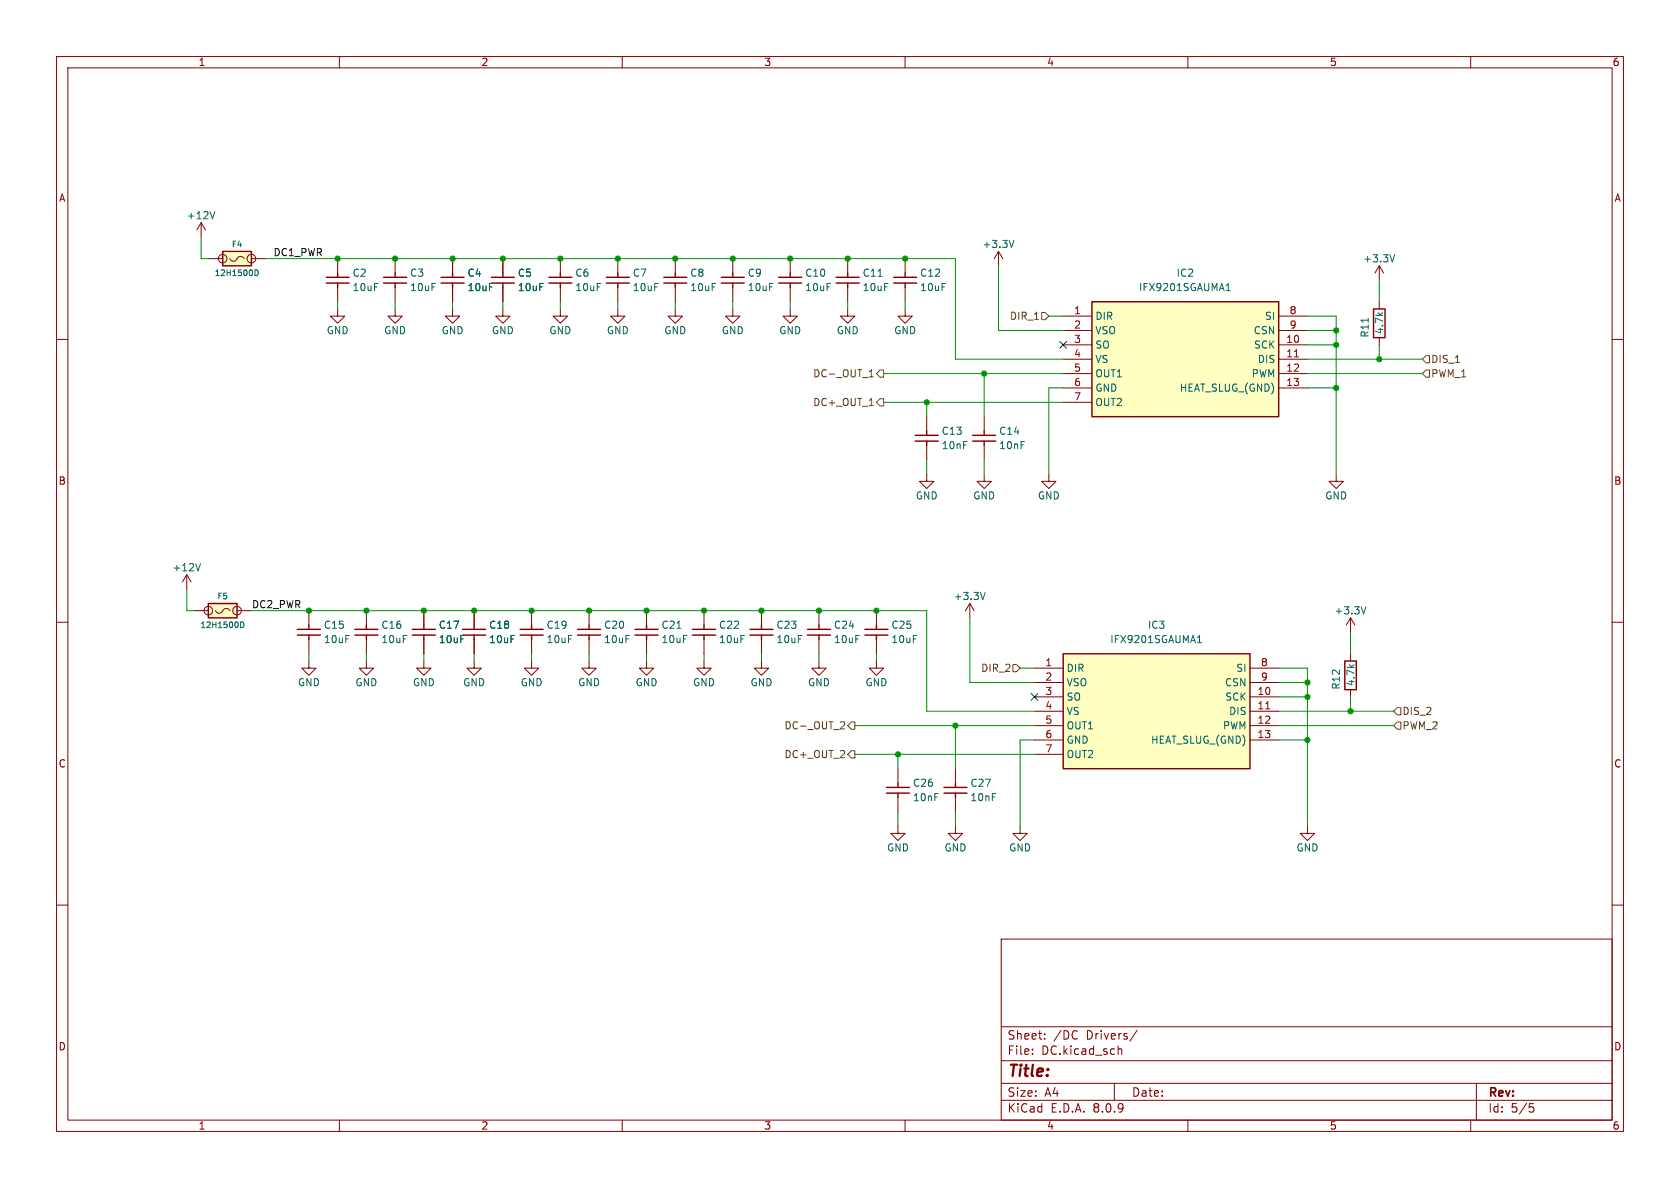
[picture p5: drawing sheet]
<svg xmlns="http://www.w3.org/2000/svg" width="297mm" height="210mm" viewBox="0 0 297 210" stroke-linecap="round" stroke-linejoin="round" font-family="sans-serif">
<g fill="none" stroke="#840000" stroke-width=".18">
<path d="M10 10h277v190h-277zM12 12h273v186h-273zM60 10v2M110 10v2M160 10v2M210 10v2M260 10v2M160 54.6v1.3h1.3l-1.3 1.3-1.3-1.3h1.3M160 45.7v2.6M160 50.8v2.5M10 60h2M285 60h2"/>
<path d="M163.8 83.8v1.3h1.3l-1.3 1.3-1.2-1.3h1.2M174 83.8v1.3h1.3l-1.3 1.3-1.3-1.3h1.3M185.4 83.8v1.3h1.3l-1.3 1.3-1.3-1.3h1.3M236.2 83.8v1.3h1.3l-1.3 1.3-1.3-1.3h1.3M10 110h2M54.6 116.8v1.3h1.3l-1.3 1.3-1.3-1.3h1.3M54.6 108v2.5M54.6 113v2.6M64.8 116.8v1.3h1.2l-1.2 1.3-1.3-1.3h1.3M64.8 108v2.5M64.8 113v2.6M74.9 116.8v1.3h1.3l-1.3 1.3-1.2-1.3h1.2"/>
<path d="M83.8 116.8v1.3h1.3l-1.3 1.3-1.3-1.3h1.3M83.8 108v2.5M83.8 113v2.6M285 110h2M10 160h2M177 166h108v32h-108zM285 160h2M60 198v2M110 198v2M160 198v2M177 194.5h108M177 191.5h108"/>
<path d="M177 187.5h108M177 181.5h108M182.5 186.3v.1M182.5 185.5v.1M184.7 183.6v.1M184.7 182.8v.1M197 191.5v3M197.7 184.9v1.5M197.7 185.5l.2-.1 .3 .1 .1 .9M201 182.1l-1.3 2M210 198v2M260 198v2"/>
<path d="M261 191.5v6.5M270.4 195.1h.7M270.5 195.7h.4l.3 .3-.2 .5-.5 .1"/>
</g>
<g fill="none" stroke="#840000" stroke-width=".25">
<path d="M158 50h4.1M158 49h4.1M160 48.3v.7M160 50v.8M52.6 112.3h4M52.6 111.3h4M54.6 110.5v.8M54.6 112.3v.7M62.7 112.3h4.1M62.7 111.3h4.1M64.8 110.5v.8M64.8 112.3v.7"/>
<path d="M81.8 112.3h4.1M81.8 111.3h4.1M83.8 110.5v.8M83.8 112.3v.7"/>
</g>
<path d="M36.8 106.7h5.1v2.5h-5.1z" fill="#ffffc2"/>
<g fill="none" stroke="#840000" stroke-width=".18">
<path d="M119.4 54.6v1.3h1.2l-1.2 1.3-1.3-1.3h1.3M119.4 45.7v2.6M119.4 50.8v2.5M129.5 54.6v1.3h1.3l-1.3 1.3-1.2-1.3h1.2M129.5 45.7v2.6M129.5 50.8v2.5M33 101.6l-.7 1.3M33 101.6v2.5M33 101.6l.8 1.3M34.3 108h2.5M38.1 108a.73 .73 0 0 0 .8 .4 .73 .73 0 0 0 .6-.6 .71 .71 0 0 1 1.1 .2M41.9 108h2.5"/>
<path d="M104.1 116.8v1.3h1.3l-1.3 1.3-1.2-1.3h1.2M104.1 108v2.5M104.1 113v2.6M114.3 116.8v1.3h1.3l-1.3 1.3-1.3-1.3h1.3M124.5 116.8v1.3h1.2l-1.2 1.3-1.3-1.3h1.3M124.5 108v2.5M124.5 113v2.6M134.6 116.8v1.3h1.3l-1.3 1.3-1.3-1.3h1.3M134.6 108v2.5M134.6 113v2.6M154.9 108v2.5M154.9 113v2.6"/>
<path d="M171.4 106.7l-.7 1.3M171.4 106.7v2.5M171.4 106.7l.8 1.3M158.7 135.9v2.5M168.9 135.9v2.5M158.7 146.1v1.2h1.3l-1.3 1.3-1.2-1.3h1.2M158.7 141v2.5M168.9 146.1v1.2h1.3l-1.3 1.3-1.3-1.3h1.3M168.9 141v2.5M180.3 146.1v1.2h1.3l-1.3 1.3-1.2-1.3h1.2"/>
<circle cx="36.8" cy="107.9" r=".76"/>
<circle cx="41.9" cy="107.9" r=".76"/>
</g>
<g fill="none" stroke="#840000" stroke-width=".25">
<path d="M117.3 50h4.1M117.3 49h4.1M119.4 48.3v.7M119.4 50v.8M127.5 50h4.1M127.5 49h4.1M129.5 48.3v.7M129.5 50v.8M36.8 106.7h5.1v2.5h-5.1zM102.1 112.3h4.1M102.1 111.3h4.1M104.1 110.5v.8"/>
<path d="M104.1 112.3v.7M122.4 112.3h4.1M122.4 111.3h4.1M124.5 110.5v.8M124.5 112.3v.7M132.6 112.3h4.1M132.6 111.3h4.1M134.6 110.5v.8M134.6 112.3v.7M152.9 112.3h4.1M152.9 111.3h4.1M154.9 110.5v.8"/>
<path d="M154.9 112.3v.7M156.7 139.2h4.1M158.7 138.4v.8M166.9 139.2h4M168.9 138.4v.8M156.7 140.2h4.1M158.7 140.2v.8M166.9 140.2h4M168.9 140.2v.8"/>
</g>
<path d="M35.4 99.6l-.4 1.3M42.5 109.9a.51 .51 0 0 1 .6 .5 .51 .51 0 0 1-.6 .6zM174.2 104.7l-.5 1.3" fill="none" stroke="#006464" stroke-width=".18"/>
<path d="M188 115.6h33v20.3h-33z" fill="#ffffc2"/>
<path d="M242.8 54.6h2.1v5.1h-2.1zM72.9 112.3h4.1M72.9 111.3h4.1M74.9 110.5v.8M74.9 112.3v.7M142.7 112.3h4.1M142.7 111.3h4.1M144.8 110.5v.8M144.8 112.3v.7M188 115.6h33v20.3h-33z" fill="none" stroke="#840000" stroke-width=".25"/>
<g fill="none" stroke="#840000" stroke-width=".18">
<path d="M243.8 47v2.5M243.8 53.3v1.3M243.8 59.7v1.3M243.8 47l-.7 1.3M243.8 47l.8 1.3M74.9 108v2.5M74.9 113v2.6M144.8 116.8v1.3h1.2l-1.2 1.3-1.3-1.3h1.3M144.8 108v2.5M144.8 113v2.6M154.9 116.8v1.3h1.3l-1.3 1.3-1.2-1.3h1.2M182.9 118.1h5.1"/>
<path d="M221 118.1h5.1M182.9 123.2h5.1M182.9 125.7h5.1M182.9 128.3h5.1M182.9 130.8h5.1M182.9 120.7h5.1M182.9 133.4h5.1M221 123.2h5.1M221 125.7h5.1M221 128.3h5.1M221 130.8h5.1M221 120.7h5.1"/>
</g>
<path d="M223.8 125.3h.7" fill="none" stroke="#a90000" stroke-width=".18"/>
<path d="M241.9 56.2v.8M246.6 45l-.5 1.3M211.7 113.6h.7M211.7 112.7l.4-.4v1.3" fill="none" stroke="#006464" stroke-width=".18"/>
<path d="M193 53.3h33.1v20.4h-33.1z" fill="#ffffc2"/>
<g fill="none" stroke="#840000" stroke-width=".25">
<path d="M78 50h4M78 49h4M80 48.3v.7M80 50v.8M86.9 50h4M86.9 49h4M88.9 48.3v.7M88.9 50v.8M97 50h4.1M97 49h4.1M99.1 48.3v.7M99.1 50v.8"/>
<path d="M147.8 50h4.1M147.8 49h4.1M149.9 48.3v.7M149.9 50v.8M193 53.3h33.1v20.4h-33.1zM112.3 112.3h4M112.3 111.3h4M114.3 110.5v.8M114.3 112.3v.7M237.7 116.8h2.1v5.1h-2.1z"/>
</g>
<g fill="none" stroke="#840000" stroke-width=".18">
<path d="M35.6 39.4l-.8 1.2M35.6 39.4v2.5M35.6 39.4l.7 1.2M80 45.7v2.6M80 50.8v2.5M88.9 54.6v1.3h1.3l-1.3 1.3-1.3-1.3h1.3M88.9 45.7v2.6M88.9 50.8v2.5M99.1 54.6v1.3h1.2l-1.2 1.3-1.3-1.3h1.3M99.1 45.7v2.6M99.1 50.8v2.5M149.9 45.7v2.6"/>
<path d="M149.9 50.8v2.5M176.5 44.5l-.7 1.2M176.5 44.5v2.5M176.5 44.5l.8 1.2M188 55.9h5M188 58.4h5M226.1 55.9h5M226.1 58.4h5M188 61h5M188 63.5h5M188 66h5M188 68.6h5"/>
<path d="M188 71.1h5M226.1 61h5M226.1 63.5h5M226.1 66h5M226.1 68.6h5M94 116.8v1.3h1.2l-1.2 1.3-1.3-1.3h1.3M114.3 108v2.5M114.3 113v2.6M238.8 109.2v2.6M238.8 115.6v1.2M238.8 109.2l-.8 1.3M238.8 109.2l.7 1.3"/>
<path d="M238.8 121.9v1.3M231.1 146.1v1.2h1.3l-1.3 1.3-1.2-1.3h1.2"/>
</g>
<path d="M228.8 63.1h.8" fill="none" stroke="#a90000" stroke-width=".18"/>
<path d="M38 37.4l-.4 1.3M155.2 48.8h.8M179.3 42.5l-.5 1.3M216.8 51.4h.7M216.8 50.5l.3-.4v1.3M119.7 111.1h.7M241.5 107.3l-.4 1.2" fill="none" stroke="#006464" stroke-width=".18"/>
<path d="M39.4 44.5h5v2.5h-5z" fill="#ffffc2"/>
<g fill="none" stroke="#840000" stroke-width=".18">
<path d="M36.8 45.7h2.6M40.6 45.7a.73 .73 0 0 0 .8 .5 .73 .73 0 0 0 .6-.7 .71 .71 0 0 1 1.2 .2M44.4 45.7h2.6M59.7 54.6v1.3h1.3l-1.3 1.3-1.3-1.3h1.3M59.7 45.7v2.6M59.7 50.8v2.5M69.8 54.6v1.3h1.3l-1.3 1.3-1.2-1.3h1.2M69.8 45.7v2.6M69.8 50.8v2.5M80 54.6v1.3h1.3l-1.3 1.3-1.3-1.3h1.3M80 45.7v2.6M80 50.8v2.5"/>
<path d="M88.9 45.7v2.6M88.9 50.8v2.5M109.2 54.6v1.3h1.3l-1.3 1.3-1.3-1.3h1.3M109.2 45.7v2.6M109.2 50.8v2.5M139.7 54.6v1.3h1.3l-1.3 1.3-1.3-1.3h1.3M139.7 45.7v2.6M139.7 50.8v2.5M149.9 54.6v1.3h1.2l-1.2 1.3-1.3-1.3h1.3M163.8 73.7v2.5M163.8 78.7v2.6M174 73.7v2.5"/>
<path d="M174 78.7v2.6M74.9 108v2.5M74.9 113v2.6M83.8 108v2.5M83.8 113v2.6M94 108v2.5M94 113v2.6"/>
<circle cx="39.4" cy="45.7" r=".76"/>
<circle cx="44.4" cy="45.7" r=".76"/>
</g>
<g fill="none" stroke="#840000" stroke-width=".25">
<path d="M39.4 44.5h5v2.5h-5zM57.7 50h4M57.7 49h4M59.7 48.3v.7M59.7 50v.8M67.8 50h4.1M67.8 49h4.1M69.8 48.3v.7M69.8 50v.8M107.2 50h4.1M107.2 49h4.1M109.2 48.3v.7"/>
<path d="M109.2 50v.8M137.7 50h4M137.7 49h4M139.7 48.3v.7M139.7 50v.8M161.8 78h4.1M161.8 77h4.1M163.8 76.2v.8M163.8 78v.7M172 78h4M172 77h4M174 76.2v.8"/>
<path d="M174 78v.7M91.9 112.3h4.1M91.9 111.3h4.1M94 110.5v.8M94 112.3v.7"/>
</g>
<path d="M45.1 47.7a.51 .51 0 0 1 .6 .5 .51 .51 0 0 1-.6 .5z" fill="none" stroke="#006464" stroke-width=".18"/>
<g fill="none" stroke="#725600" stroke-width=".18">
<path d="M184.1 55.2h.7l.6 .7-.6 .6h-.7zM153.7 71.7h.7M153.7 66.6h.7M153.7 65.7l.3-.4v1.3M154.9 71.1l.7-.6h.6v1.3h-.6zM154.9 66l.7-.6h.6v1.3h-.6zM252.1 62.9h.6v1.2h-.6l-.6-.6zM252.1 65.4h.6v1.3h-.6l-.6-.7zM179.1 117.5h.6l.6 .6-.6 .6h-.6zM148.8 127.6h.4l.1 .3-.8 .9h.8M150.5 127.6h.6v1.3h-.6l-.6-.6zM150.5 132.7h.6v1.3h-.6l-.6-.6z"/>
<path d="M247 125.1h.6v1.3h-.6l-.6-.7zM247 127.6h.6v1.3h-.6l-.6-.6z"/>
</g>
<g fill="none" stroke="#009600" stroke-width=".18">
<path d="M35.6 41.9v3.8h1.2M47 45.7h121.9v17.8h19.1M59.7 53.3v1.3M69.8 53.3v1.3M80 53.3v1.3M88.9 53.3v1.3M99.1 53.3v1.3M109.2 53.3v1.3M119.4 53.3v1.3M129.5 53.3v1.3M139.7 53.3v1.3M149.9 53.3v1.3"/>
<path d="M160 53.3v1.3M176.5 47v11.4h11.5M185.4 55.9h2.6M231.1 55.9h5.1v27.9M231.1 58.4h5.1M243.8 49.5v3.8M156.2 71.1h31.8M156.2 66h31.8M163.8 71.1v2.6M174 66v7.7M188 68.6h-2.6v15.2M231.1 66h20.4"/>
<path d="M231.1 68.6h5.1M231.1 63.5h20.4M231.1 61h5.1M243.8 61v2.5M163.8 81.3v2.5M174 81.3v2.5M33 104.1v3.9h1.3M44.4 108h119.4v17.7h19.1M54.6 115.6v1.2M64.8 115.6v1.2M74.9 115.6v1.2M83.8 115.6v1.2"/>
<path d="M94 115.6v1.2M104.1 115.6v1.2M114.3 115.6v1.2M124.5 115.6v1.2M134.6 115.6v1.2M144.8 115.6v1.2M154.9 115.6v1.2M171.4 109.2v11.5h11.5M180.3 118.1h2.6M226.1 118.1h5v28M238.8 111.8v3.8M151.1 128.3h31.8"/>
<path d="M151.1 133.4h31.8M158.7 133.4v2.5M168.9 128.3v7.6M182.9 130.8h-2.6v15.3M226.1 120.7h5M226.1 128.3h20.3M226.1 125.7h20.3M226.1 123.2h5M226.1 130.8h5M238.8 123.2v2.5M158.7 143.5v2.6M168.9 143.5v2.6"/>
</g>
<path d="M187.4 60.4l1.2 1.2M188.6 60.4l-1.2 1.2M182.3 122.6l1.2 1.2M183.5 122.6l-1.2 1.2" fill="none" stroke="#000084" stroke-width=".18"/>
<g fill="#009600" stroke="#009600" stroke-width=".18">
<circle cx="59.7" cy="45.7" r=".46"/>
<circle cx="69.8" cy="45.7" r=".46"/>
<circle cx="99.1" cy="45.7" r=".46"/>
<circle cx="80" cy="45.7" r=".46"/>
<circle cx="109.2" cy="45.7" r=".46"/>
<circle cx="119.4" cy="45.7" r=".46"/>
<circle cx="88.9" cy="45.7" r=".46"/>
<circle cx="139.7" cy="45.7" r=".46"/>
<circle cx="160" cy="45.7" r=".46"/>
<circle cx="149.9" cy="45.7" r=".46"/>
<circle cx="163.8" cy="71.1" r=".46"/>
<circle cx="129.5" cy="45.7" r=".46"/>
<circle cx="174" cy="66" r=".46"/>
<circle cx="243.8" cy="63.5" r=".46"/>
<circle cx="236.2" cy="68.6" r=".46"/>
<circle cx="236.2" cy="61" r=".46"/>
<circle cx="236.2" cy="58.4" r=".46"/>
<circle cx="144.8" cy="108" r=".46"/>
<circle cx="154.9" cy="108" r=".46"/>
<circle cx="168.9" cy="128.3" r=".46"/>
<circle cx="158.7" cy="133.4" r=".46"/>
<circle cx="134.6" cy="108" r=".46"/>
<circle cx="74.9" cy="108" r=".46"/>
<circle cx="83.8" cy="108" r=".46"/>
<circle cx="114.3" cy="108" r=".46"/>
<circle cx="124.5" cy="108" r=".46"/>
<circle cx="94" cy="108" r=".46"/>
<circle cx="54.6" cy="108" r=".46"/>
<circle cx="64.8" cy="108" r=".46"/>
<circle cx="104.1" cy="108" r=".46"/>
<circle cx="238.8" cy="125.7" r=".46"/>
<circle cx="231.1" cy="130.8" r=".46"/>
<circle cx="231.1" cy="120.7" r=".46"/>
<circle cx="231.1" cy="123.2" r=".46"/>
</g>
<text font-size="2.8" fill="#840000" x="178" y="190.9">Title:</text>
<g font-size="2.1" fill="#840000">
<text x="178" y="184">Sheet:</text>
<text x="186.2" y="184">/DC</text>
<text x="192.1" y="184">Drivers/</text>
<text x="178" y="186.7">File:</text>
<text x="184.1" y="186.7">DC.kicad_sch</text>
<text x="178" y="196.9">KiCad</text>
<text x="178" y="194.1">Size:</text>
<text x="184.7" y="194.1">A4</text>
<text x="185.7" y="196.9">E.D.A.</text>
<text x="193.3" y="196.9">8.0.9</text>
<text x="200" y="194.1">Date:</text>
<text x="263" y="194.3">Rev:</text>
<text x="263" y="196.9">Id:</text>
<text x="267.1" y="196.9">5/5</text>
</g>
<g font-size="1.8" fill="#840000">
<text x="35" y="11.9">1</text>
<text x="85" y="11.9">2</text>
<text x="135" y="11.9">3</text>
<text x="185" y="11.9">4</text>
<text x="235" y="11.9">5</text>
<text x="285" y="11.9">6</text>
<text x="10.3" y="35.9">A</text>
<text x="285.3" y="35.9">A</text>
<text x="10.3" y="85.9">B</text>
<text x="285.3" y="85.9">B</text>
<text x="10.3" y="135.9">C</text>
<text x="285.3" y="135.9">C</text>
<text x="10.3" y="185.9">D</text>
<text x="285.3" y="185.9">D</text>
<text x="35" y="199.9">1</text>
<text x="85" y="199.9">2</text>
<text x="135" y="199.9">3</text>
<text x="185" y="199.9">4</text>
<text x="235" y="199.9">5</text>
<text x="285" y="199.9">6</text>
</g>
<g font-size="1.8" fill="#006464">
<text x="32.9" y="39">+12V</text>
<text x="173.6" y="44">+3.3V</text>
<text x="240.9" y="46.6">+3.3V</text>
<text x="62.2" y="49.1">C2</text>
<text x="62.2" y="51.7">10uF</text>
<text x="72.4" y="49.1">C3</text>
<text x="72.4" y="51.7">10uF</text>
<text x="82.6" y="49.1">C4</text>
<text x="82.6" y="51.7">10uF</text>
<text x="91.4" y="49.1">C5</text>
<text x="91.4" y="51.7">10uF</text>
<text x="101.6" y="49.1">C6</text>
<text x="101.6" y="51.7">10uF</text>
<text x="111.8" y="49.1">C7</text>
<text x="111.8" y="51.7">10uF</text>
<text x="121.9" y="49.1">C8</text>
<text x="121.9" y="51.7">10uF</text>
<text x="132.1" y="49.1">C9</text>
<text x="132.1" y="51.7">10uF</text>
<text x="142.2" y="49.1">C10</text>
<text x="142.2" y="51.7">10uF</text>
<text x="152.4" y="49.1">C11</text>
<text x="152.4" y="51.7">10uF</text>
<text x="162.6" y="49.1">C12</text>
<text x="162.6" y="51.7">10uF</text>
<text x="201.3" y="51.7">IFX9201SGAUMA1</text>
<text x="207.9" y="49.1">IC2</text>
<text x="57.7" y="59.3">GND</text>
<text x="67.8" y="59.3">GND</text>
<text x="78" y="59.3">GND</text>
<text x="86.9" y="59.3">GND</text>
<text x="97" y="59.3">GND</text>
<text x="107.2" y="59.3">GND</text>
<text x="117.3" y="59.3">GND</text>
<text x="127.5" y="59.3">GND</text>
<text x="137.7" y="59.3">GND</text>
<text x="147.8" y="59.3">GND</text>
<text x="158" y="59.3">GND</text>
<text x="193.5" y="56.7">DIR</text>
<text x="193.5" y="59.3">VSO</text>
<text x="221.5" y="59.3">CSN</text>
<text x="223.5" y="56.7">SI</text>
<text x="242.2" y="59.8" transform="rotate(-90 242.2 59.8)">R11</text>
<text x="244.8" y="59.2" transform="rotate(-90 244.8 59.2)">4.7k</text>
<text x="193.5" y="61.8">SO</text>
<text x="193.5" y="64.4">VS</text>
<text x="221.6" y="61.8">SCK</text>
<text x="222.3" y="64.4">DIS</text>
<text x="193.5" y="66.9">OUT1</text>
<text x="193.5" y="69.4">GND</text>
<text x="193.5" y="72">OUT2</text>
<text x="208.5" y="69.4">HEAT_SLUG_(GND)</text>
<text x="221.2" y="66.9">PWM</text>
<text x="166.4" y="77.1">C13</text>
<text x="176.5" y="77.1">C14</text>
<text x="166.4" y="79.6">10nF</text>
<text x="176.5" y="79.6">10nF</text>
<text x="161.8" y="88.5">GND</text>
<text x="172" y="88.5">GND</text>
<text x="183.4" y="88.5">GND</text>
<text x="234.2" y="88.5">GND</text>
<text x="30.4" y="101.2">+12V</text>
<text x="168.5" y="106.3">+3.3V</text>
<text x="57.2" y="111.4">C15</text>
<text x="57.2" y="113.9">10uF</text>
<text x="67.3" y="111.4">C16</text>
<text x="67.3" y="113.9">10uF</text>
<text x="77.5" y="111.4">C17</text>
<text x="77.5" y="113.9">10uF</text>
<text x="86.4" y="111.4">C18</text>
<text x="86.4" y="113.9">10uF</text>
<text x="96.5" y="111.4">C19</text>
<text x="96.5" y="113.9">10uF</text>
<text x="106.7" y="111.4">C20</text>
<text x="106.7" y="113.9">10uF</text>
<text x="116.8" y="111.4">C21</text>
<text x="116.8" y="113.9">10uF</text>
<text x="127" y="111.4">C22</text>
<text x="127" y="113.9">10uF</text>
<text x="137.2" y="111.4">C23</text>
<text x="137.2" y="113.9">10uF</text>
<text x="147.3" y="111.4">C24</text>
<text x="147.3" y="113.9">10uF</text>
<text x="157.5" y="111.4">C25</text>
<text x="157.5" y="113.9">10uF</text>
<text x="196.2" y="113.9">IFX9201SGAUMA1</text>
<text x="202.8" y="111.4">IC3</text>
<text x="235.8" y="108.8">+3.3V</text>
<text x="188.5" y="119">DIR</text>
<text x="218.5" y="119">SI</text>
<text x="52.6" y="121.5">GND</text>
<text x="62.7" y="121.5">GND</text>
<text x="72.9" y="121.5">GND</text>
<text x="81.8" y="121.5">GND</text>
<text x="91.9" y="121.5">GND</text>
<text x="102.1" y="121.5">GND</text>
<text x="112.3" y="121.5">GND</text>
<text x="122.4" y="121.5">GND</text>
<text x="132.6" y="121.5">GND</text>
<text x="142.7" y="121.5">GND</text>
<text x="152.9" y="121.5">GND</text>
<text x="188.5" y="121.5">VSO</text>
<text x="188.5" y="124.1">SO</text>
<text x="216.5" y="121.5">CSN</text>
<text x="216.5" y="124.1">SCK</text>
<text x="237.1" y="122" transform="rotate(-90 237.1 122)">R12</text>
<text x="239.7" y="121.4" transform="rotate(-90 239.7 121.4)">4.7k</text>
<text x="188.5" y="126.6">VS</text>
<text x="188.5" y="129.1">OUT1</text>
<text x="188.5" y="131.7">GND</text>
<text x="203.4" y="131.7">HEAT_SLUG_(GND)</text>
<text x="216.1" y="129.1">PWM</text>
<text x="217.2" y="126.6">DIS</text>
<text x="188.5" y="134.2">OUT2</text>
<text x="161.3" y="139.3">C26</text>
<text x="161.3" y="141.8">10nF</text>
<text x="171.5" y="139.3">C27</text>
<text x="171.5" y="141.8">10nF</text>
<text x="156.7" y="150.7">GND</text>
<text x="166.9" y="150.7">GND</text>
<text x="178.3" y="150.7">GND</text>
<text x="229.1" y="150.7">GND</text>
</g>
<g font-size="1.8" fill="#0f0f0f">
<text x="48.3" y="45.4">DC1_PWR</text>
<text x="44.4" y="107.6">DC2_PWR</text>
</g>
<g font-size="1.8" fill="#725600">
<text x="178.4" y="56.7">DIR_1</text>
<text x="252.9" y="64.4">DIS_1</text>
<text x="143.7" y="72">DC+_OUT_1</text>
<text x="143.7" y="66.9">DC-_OUT_1</text>
<text x="252.9" y="66.9">PWM_1</text>
<text x="173.4" y="119">DIR_2</text>
<text x="138.6" y="129.1">DC-_OUT_2</text>
<text x="247.8" y="126.6">DIS_2</text>
<text x="247.8" y="129.1">PWM_2</text>
<text x="138.6" y="134.2">DC+_OUT_2</text>
</g>
<g font-size="1.8" fill="#a90000">
<text x="189.8" y="55.6">1</text>
<text x="189.8" y="58.2">2</text>
<text x="227.9" y="55.6">8</text>
<text x="227.9" y="58.2">9</text>
<text x="189.8" y="60.7">3</text>
<text x="189.8" y="63.2">4</text>
<text x="189.8" y="65.8">5</text>
<text x="227.3" y="60.7">10</text>
<text x="227.3" y="63.2">11</text>
<text x="227.3" y="65.8">12</text>
<text x="189.8" y="68.3">6</text>
<text x="189.8" y="70.9">7</text>
<text x="227.3" y="68.3">13</text>
<text x="184.7" y="117.9">1</text>
<text x="222.8" y="117.9">8</text>
<text x="184.7" y="120.4">2</text>
<text x="184.7" y="122.9">3</text>
<text x="184.7" y="125.5">4</text>
<text x="222.2" y="122.9">10</text>
<text x="222.2" y="125.5">11</text>
<text x="222.8" y="120.4">9</text>
<text x="184.7" y="128">5</text>
<text x="184.7" y="130.6">6</text>
<text x="222.2" y="128">12</text>
<text x="222.2" y="130.6">13</text>
<text x="184.7" y="133.1">7</text>
</g>
<g font-size="1.4" fill="#006464">
<text x="40.9" y="43.9">F4</text>
<text x="37.8" y="49">12H1500D</text>
<text x="38.3" y="106.1">F5</text>
<text x="35.3" y="111.2">12H1500D</text>
</g>
</svg>
